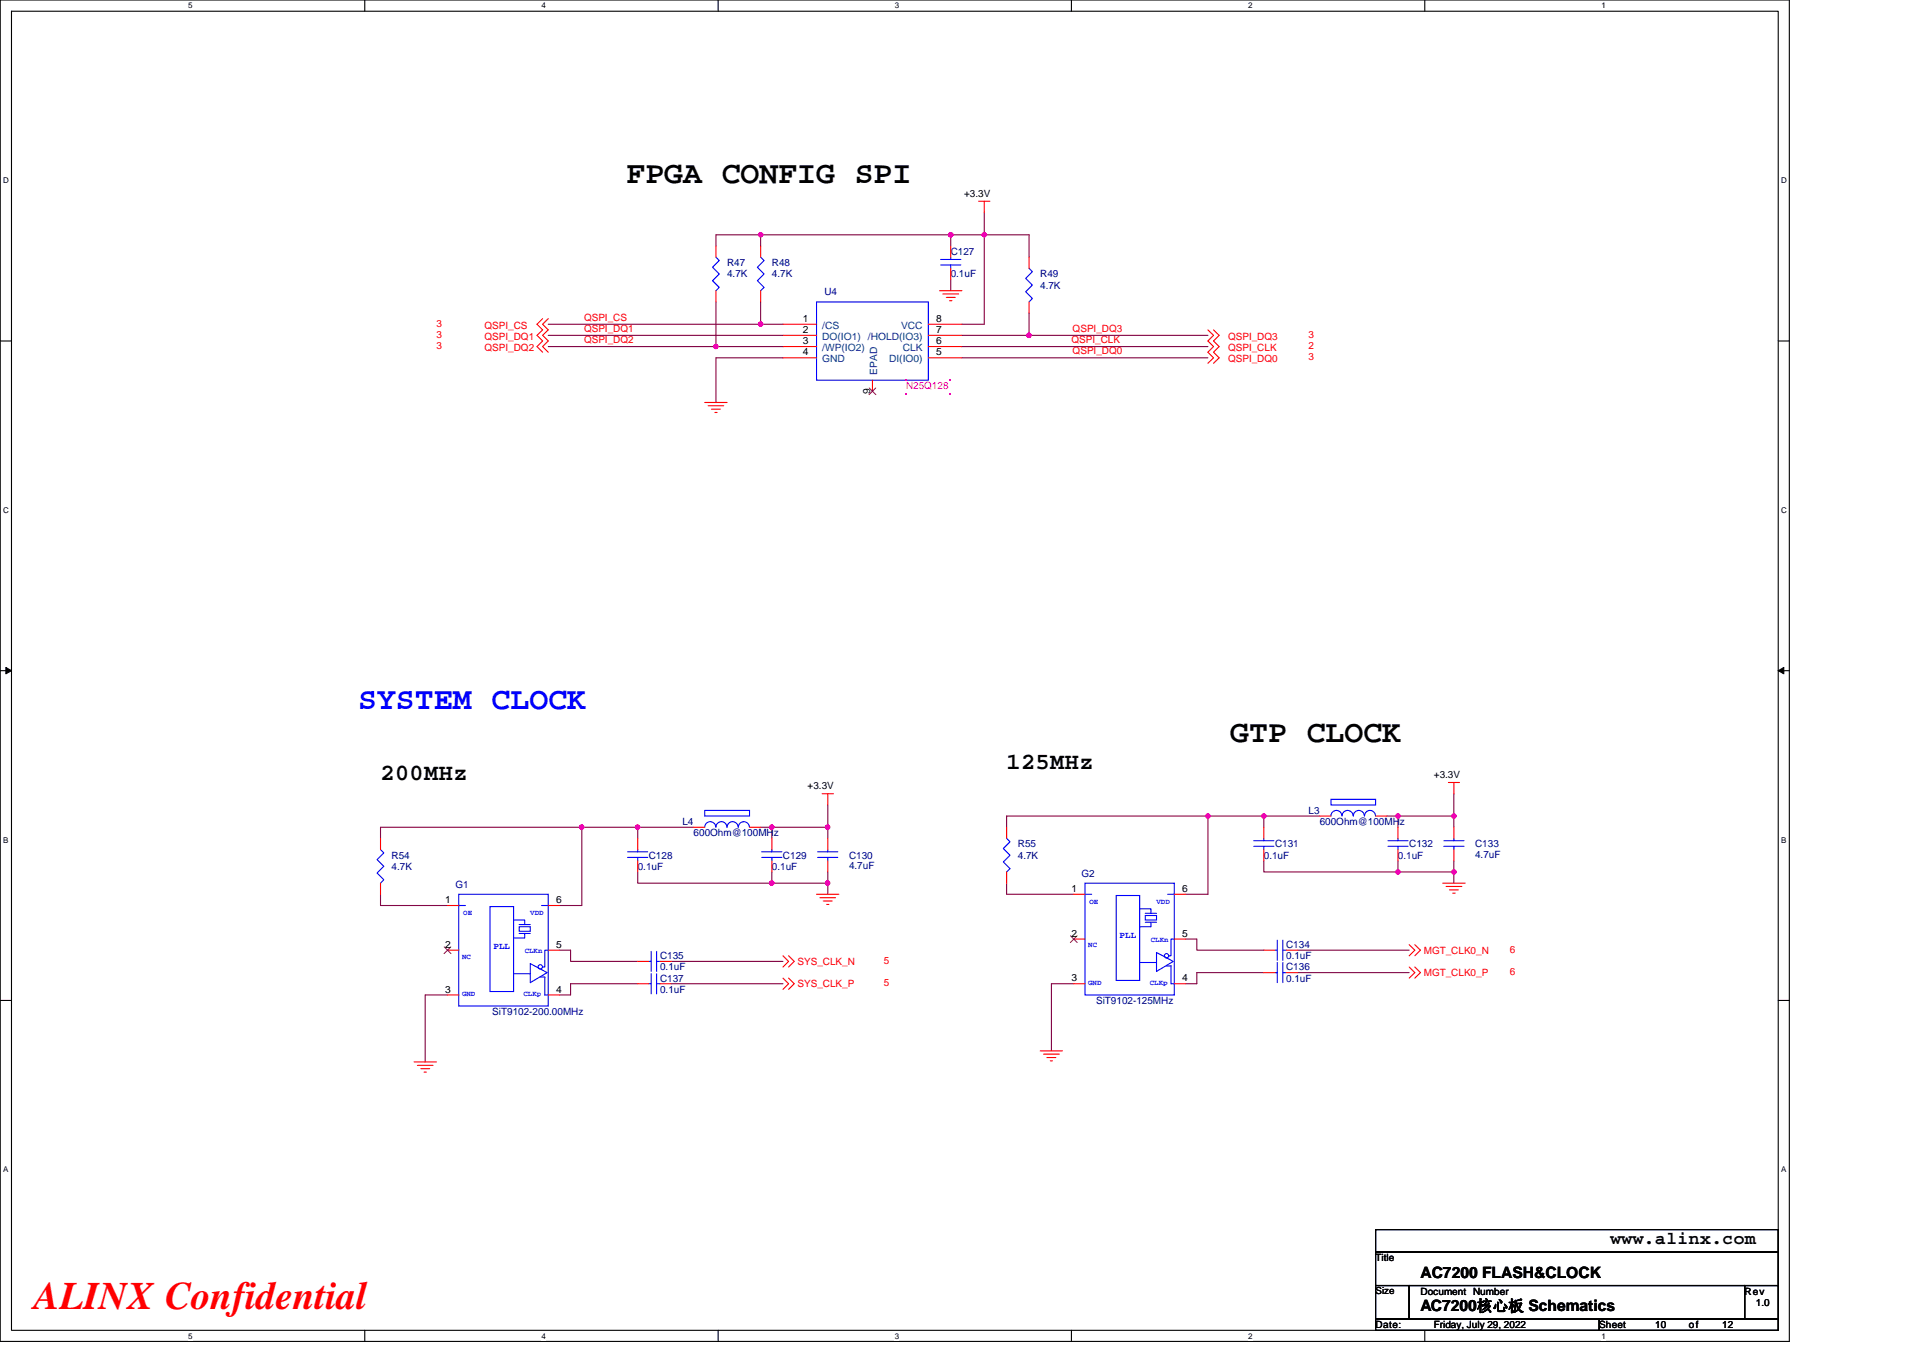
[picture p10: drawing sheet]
<svg xmlns="http://www.w3.org/2000/svg" width="297mm" height="210mm" viewBox="0 0 297 210" stroke-linecap="round" stroke-linejoin="round" font-family="sans-serif">
<path d="M0 0h276.4v207.3h-276.4zM1.8 1.7h272.9v203.8h-272.9z" fill="none" stroke="#000" stroke-width=".17"/>
<g fill="#fff">
<path d="M29.1 .2h.6v1.4h-.6z"/>
<path d="M29.1 205.7h.6v1.4h-.6z"/>
</g>
<path d="M56.3 0v1.7M56.3 205.5v1.8" fill="none" stroke="#000" stroke-width=".17"/>
<g fill="#fff">
<path d="M83.6 .2h.7v1.4h-.7z"/>
<path d="M83.6 205.7h.7v1.4h-.7z"/>
</g>
<path d="M110.9 0v1.7M110.9 205.5v1.8" fill="none" stroke="#000" stroke-width=".17"/>
<g fill="#fff">
<path d="M138.2 .2h.7v1.4h-.7z"/>
<path d="M138.2 205.7h.7v1.4h-.7z"/>
</g>
<path d="M165.5 0v1.7M165.5 205.5v1.8" fill="none" stroke="#000" stroke-width=".17"/>
<g fill="#fff">
<path d="M192.8 .2h.6v1.4h-.6z"/>
<path d="M192.8 205.7h.6v1.4h-.6z"/>
</g>
<path d="M220.1 0v1.7M220.1 205.5v1.8" fill="none" stroke="#000" stroke-width=".17"/>
<g fill="#fff">
<path d="M247.4 .2h.6v1.4h-.6z"/>
<path d="M247.4 205.7h.6v1.4h-.6z"/>
<path d="M.5 27.2h.8v1.4h-.8z"/>
<path d="M275.1 27.2h.9v1.4h-.9z"/>
<path d="M.5 78.1h.8v1.4h-.8z"/>
<path d="M275.1 78.1h.9v1.4h-.9z"/>
</g>
<path d="M0 52.7h1.8M274.7 52.7h1.7" fill="none" stroke="#000" stroke-width=".17"/>
<g fill="#fff">
<path d="M.5 129.1h.8v1.4h-.8z"/>
<path d="M275.1 129.1h.8v1.4h-.8z"/>
</g>
<path d="M0 103.6h1.8M274.7 103.6h1.7" fill="none" stroke="#000" stroke-width=".17"/>
<path d="M.9 103.1l.9 .5-.9 .5zM274.7 103.6l.8-.5v1z" fill="#000" stroke="#000" stroke-width=".15"/>
<g fill="#fff">
<path d="M.5 180h.8v1.4h-.8z"/>
<path d="M275.1 180h.8v1.4h-.8z"/>
</g>
<path d="M0 154.6h1.8M274.7 154.6h1.7M212.5 190h62.2v3.5h-62.2zM212.5 193.5h62.2v5.1h-62.2zM212.5 198.6h5.2v5.2h-5.2zM217.7 198.6h51.8v5.2h-51.8zM269.5 198.6h5.2v5.2h-5.2zM212.5 203.8h34.5v1.7h-34.5zM247 203.8h27.7v1.7h-27.7z" fill="none" stroke="#000" stroke-width=".17"/>
<g fill="none" stroke="#800040" stroke-width=".17">
<path d="M110.6 38v-1.7h6.9v1.7M117.5 36.3h29.4M146.9 36.3v1.7M146.9 36.3h5.1M152 36.3h7v3.4M152 36.3v13.8h-3.4M152 32.8v3.5M84.7 51.8h36.2M84.7 50.1h32.8M84.7 53.6h25.9M110.6 53.6h10.3M110.6 46.7v6.9"/>
<path d="M117.5 50.1h3.4M117.5 46.7v3.4M120.9 55.3h-10.3v6.9M146.9 43.2v1.7M148.6 55.3h38M148.6 53.6h38M148.6 51.8h10.4M159 51.8h27.6M159 48.4v3.4M58.8 138.2v1.7h10.3M89.9 127.8h-31.1v1.7M89.9 127.8v12.1h-3.5"/>
<path d="M89.9 127.8h8.6M98.5 127.8v1.7M98.5 127.8h8.6M98.5 134.7v1.8h20.7M117.5 127.8h1.7M119.2 127.8v1.7M119.2 136.5h8.7M119.2 134.7v1.8M119.2 127.8h8.7v1.7M127.9 124.4v3.4M127.9 134.7v1.8M127.9 136.5v1.7"/>
<path d="M155.5 136.5v1.7h10.4M186.6 126.1h8.6M186.6 126.1v12.1h-3.5M186.6 126.1h-31.1v1.7M195.2 126.1h8.7M195.2 133v1.7h20.7M195.2 126.1v1.7M214.2 126.1h1.7M215.9 133v1.7M215.9 126.1h8.7v1.7M215.9 126.1v1.7M224.6 134.7v1.8"/>
<path d="M224.6 122.6v3.5M224.6 133v1.7h-8.7M69.1 153.7h-3.4v10.4M86.4 146.8h1.7v1.7h10.4M98.5 152h-10.4v1.7h-1.7M103.7 152h17.2M103.7 148.5h17.2M165.9 152h-3.5v10.4M183.1 145.1h1.8v1.7h10.3M195.2 150.3h-10.3v1.7h-1.8M200.4 150.3h17.3M200.4 146.8h17.3"/>
</g>
<g fill="#f0f" stroke="#f0f" stroke-width=".17">
<circle cx="158.9" cy="51.8" r=".34"/>
<circle cx="110.6" cy="53.5" r=".33"/>
<circle cx="152" cy="36.3" r=".33"/>
<circle cx="146.9" cy="36.3" r=".33"/>
<circle cx="117.5" cy="50.1" r=".34"/>
<circle cx="117.5" cy="36.3" r=".33"/>
<circle cx="224.6" cy="126.1" r=".34"/>
<circle cx="224.6" cy="134.7" r=".34"/>
<circle cx="215.9" cy="134.7" r=".34"/>
<circle cx="195.2" cy="126.1" r=".34"/>
<circle cx="186.6" cy="126.1" r=".34"/>
<circle cx="215.9" cy="126.1" r=".34"/>
<circle cx="127.8" cy="127.8" r=".34"/>
<circle cx="127.8" cy="136.4" r=".34"/>
<circle cx="119.2" cy="136.4" r=".34"/>
<circle cx="98.5" cy="127.8" r=".34"/>
<circle cx="89.8" cy="127.8" r=".34"/>
<circle cx="119.2" cy="127.8" r=".34"/>
</g>
<g fill="none" stroke="#f00" stroke-width=".17">
<path d="M110.6 38v1.7M117.5 38v1.7M146.9 38v1.7M151.2 31.1h1.7M152 31.1v1.7M159 39.7v1.8M83.8 49.2l-.9 .9 .9 .9-.9 .8 .9 .9-.9 .9 .9 .8M84.7 49.2l-.9 .9 .9 .9-.9 .8 .9 .9-.9 .9 .9 .8M110.6 44.9v1.8M117.5 44.9v1.8M145.1 44.9h3.5M145.6 45.4h2.5"/>
<path d="M146.2 46h1.3M146.7 46.5h.3M146.9 41.5v1.7M159 46.7v1.7M186.6 51l.8 .8-.8 .9 .8 .9-.8 .8 .8 .9-.8 .8M187.4 51l.9 .8-.9 .9 .9 .9-.9 .8 .9 .9-.9 .8M108.9 62.2h3.4M109.4 62.7h2.4M109.9 63.2h1.4M110.4 63.7h.4M126.1 138.2h3.5M126.7 138.7h2.4"/>
<path d="M127 122.6h1.7M127.2 139.2h1.3M127.7 139.7h.3M127.9 122.6v1.8M155.5 127.8v1.7M155.5 134.7v1.8M222.9 136.5h3.4M223.4 137h2.4M223.7 120.9h1.7M223.9 137.5h1.4M224.4 138h.4M224.6 120.9v1.7"/>
<path d="M98.5 148.5h1.7M98.5 152h1.7M102 148.5h1.7M102 152h1.7M120.9 147.7l.9 .8-.9 .9M120.9 151.1l.9 .9-.9 .9M121.8 147.7l.9 .8-.9 .9M121.8 151.1l.9 .9-.9 .9M195.2 146.8h1.8M195.2 150.3h1.8M198.7 146.8h1.7M198.7 150.3h1.7"/>
<path d="M217.7 149.4l.8 .9-.8 .8M217.7 146l.8 .8-.8 .9M218.5 149.4l.9 .9-.9 .8M218.5 146l.9 .8-.9 .9M64 164.1h3.4M64.5 164.6h2.4M65 165.1h1.4M65.5 165.7h.3M160.7 162.4h3.4M161.2 162.9h2.4M161.7 163.4h1.4M162.2 163.9h.4"/>
</g>
<g fill="none" stroke="#00f" stroke-width=".17">
<path d="M110.6 39.7l.5 .6-1 1 1 1-1 1.1 1 1-.5 .5M117.5 39.7l.5 .6-1 1 1 1-1 1.1 1 1-.5 .5M146.9 39.7v.4M126.1 46.7h17.3v12h-17.3zM145.3 40.9h3.1M145.3 40.1h3.1M146.9 40.9v.6M159 41.5l.5 .5-1.1 1 1.1 1-1.1 1.1 1.1 1-.5 .6M155.5 129.5l.5 .6-1 1 1 1-1 1.1 1 1-.5 .5M100.2 148.5h.4M100.2 152h.4M100.6 147v3.1"/>
<path d="M100.6 150.5v3.1M101.4 147v3.1M101.4 148.5h.6M101.4 150.5v3.1M101.4 152h.6M197 146.8h.3M197 150.3h.3M197.3 145.3v3.1M197.3 148.7v3.1M198.2 145.3v3.1M198.2 148.7v3.1M198.2 146.8h.5"/>
<path d="M198.2 150.3h.5"/>
</g>
<g fill="#f0f">
<path d="M139.9 58.7h.1v.1h-.1z"/>
<path d="M146.6 58.7h.2v.1h-.2z"/>
<path d="M146.6 60.7h.2v.2h-.2z"/>
<path d="M139.9 60.7h.1v.2h-.1z"/>
</g>
<g fill="none" stroke="#f00" stroke-width=".17">
<path d="M120.9 50.1h5.2M120.9 51.8h5.2M120.9 53.6h5.2M120.9 55.3h5.2M134.8 58.7v1.8M143.4 55.3h5.2M143.4 53.6h5.2M143.4 51.8h5.2M143.4 50.1h5.2M58.8 129.5v1.8M58.8 136.5v1.7M69.1 139.9h1.8"/>
<path d="M84.7 139.9h1.7M98.5 129.5v1.8M98.5 133v1.7M107.1 127.8h1.8M115.8 127.8h1.7M119.2 129.5v1.8M119.2 133v1.7M127.9 129.5v1.8M127.9 133v1.7M165.9 138.2h1.7M181.4 138.2h1.7M195.2 127.8v1.7"/>
<path d="M195.2 131.3v1.7M203.9 126.1h1.7M212.5 126.1h1.7M215.9 127.8v1.7M215.9 131.3v1.7M224.6 127.8v1.7M224.6 131.3v1.7M69.1 146.8h1.8M69.1 153.7h1.8M84.7 153.7h1.7M84.7 146.8h1.7M165.9 145.1h1.7"/>
<path d="M165.9 152h1.7M181.4 152h1.7M181.4 145.1h1.7"/>
</g>
<path d="M134.3 59.9l1 1.1M135.3 59.9l-1.1 1.1M68.6 146.3l1.1 1M69.6 146.3l-1 1M165.4 144.6l1 1M166.4 144.6l-1.1 1" fill="none" stroke="#804000" stroke-width=".15"/>
<g fill="none" stroke="#00f" stroke-width=".17">
<path d="M58.8 131.3l.5 .5-1.1 1 1.1 1.1-1.1 1 1.1 1-.5 .6M70.9 138.2h13.8v17.2h-13.8zM70.9 139.9h1M83.6 139.9h1.1M96.9 132.5h3.2M96.9 131.6h3.2M98.5 131.3v.3M98.5 132.5v.5M108.9 125.2h6.9v.9h-6.9zM110.6 127.8a.86 .86 0 0 0-.9-.8 .86 .86 0 0 0-.8 .8M115.8 127.8a.87 .87 0 0 0-.9-.8 .87 .87 0 0 0-.9 .8 .87 .87 0 0 0-.8-.8 .87 .87 0 0 0-.9 .8 .85 .85 0 0 0-.9-.8 .85 .85 0 0 0-.8 .8M117.7 132.5h3.1"/>
<path d="M117.7 131.6h3.1M119.2 131.3v.3M119.2 132.5v.5M126.3 132.5h3.1M126.3 131.6h3.1M127.9 131.3v.3M127.9 132.5v.5M167.6 136.5h13.8v17.2h-13.8zM167.6 138.2h1M172.4 138.4h3.6v13.1h-3.6zM180.4 138.2h1M193.7 130.8h3.1"/>
<path d="M193.7 129.9h3.1M195.2 129.5v.4M195.2 130.8v.5M205.6 123.5h6.9v.9h-6.9zM212.5 126.1a.86 .86 0 0 0-.9-.9 .86 .86 0 0 0-.8 .9 .87 .87 0 0 0-.9-.9 .87 .87 0 0 0-.9 .9 .87 .87 0 0 0-.9-.9 .87 .87 0 0 0-.8 .9 .85 .85 0 0 0-.9-.9 .85 .85 0 0 0-.8 .9M214.4 130.8h3.1M214.4 129.9h3.1M215.9 129.5v.4M215.9 130.8v.5M223 130.8h3.1M223 129.9h3.1M224.6 129.5v.4"/>
<path d="M224.6 130.8v.5M75.7 140.1h3.6v13.1h-3.6zM79.3 142.2h1.7v.7M79.3 150.5h2.6M80.2 143.2h1.7v.7h-1.7zM80.2 142.9h1.7M80.2 144.2h1.7M81 144.2v.7h-1.7M81.9 148.9l2.6 1.4-2.6 1.5zM83.5 151h.7v2.7h.5M84.7 146.8h-.5v2.6h-.4M176 148.7h2.6"/>
<path d="M176 140.4h1.8v.7M176.9 141.5h1.7v.7h-1.7zM176.9 141.1h1.7M176.9 142.5h1.7M177.8 142.5v.7h-1.8M178.6 147.2l2.6 1.3-2.6 1.6zM180.2 149.2h.7v2.8h.5M181.4 145.1h-.5v2.6h-.4"/>
<circle cx="83.5" cy="149.4" r=".34"/>
<circle cx="180.2" cy="147.7" r=".34"/>
</g>
<g fill="#f0f" stroke="#f0f" stroke-width=".17">
<circle cx="158.9" cy="51.8" r=".34"/>
<circle cx="110.6" cy="53.5" r=".33"/>
<circle cx="152" cy="36.3" r=".33"/>
<circle cx="146.9" cy="36.3" r=".33"/>
<circle cx="117.5" cy="50.1" r=".34"/>
<circle cx="117.5" cy="36.3" r=".33"/>
<circle cx="224.6" cy="126.1" r=".34"/>
<circle cx="224.6" cy="134.7" r=".34"/>
<circle cx="215.9" cy="134.7" r=".34"/>
<circle cx="195.2" cy="126.1" r=".34"/>
<circle cx="186.6" cy="126.1" r=".34"/>
<circle cx="215.9" cy="126.1" r=".34"/>
<circle cx="127.8" cy="127.8" r=".34"/>
<circle cx="127.8" cy="136.4" r=".34"/>
<circle cx="119.2" cy="136.4" r=".34"/>
<circle cx="98.5" cy="127.8" r=".34"/>
<circle cx="89.8" cy="127.8" r=".34"/>
<circle cx="119.2" cy="127.8" r=".34"/>
</g>
<text font-size="6" fill="#f00" x="5.2" y="202.3">ALINX Confidential</text>
<g font-size="4.9">
<text x="96.8" y="28.3">FPGA CONFIG SPI</text>
<text x="190" y="114.7">GTP CLOCK</text>
</g>
<text font-size="4.9" fill="#00f" x="55.3" y="109.5">SYSTEM CLOCK</text>
<g font-size="3.6">
<text x="155.5" y="118.8">125MHz</text>
<text x="58.8" y="120.5">200MHz</text>
</g>
<text font-size="2.8" x="248.8" y="192.3">www.alinx.com</text>
<g font-size="2.4">
<text x="219.4" y="197.4">AC7200 FLASH&amp;CLOCK</text>
<text x="219.4" y="202.6">AC7200核心板 Schematics</text>
</g>
<g font-size="1.5">
<text x="148.9" y="30.4">+3.3V</text>
<text x="124" y="49.7">1</text>
<text x="124" y="51.5">2</text>
<text x="124" y="53.2">3</text>
<text x="144.6" y="51.5">7</text>
<text x="144.6" y="49.7">8</text>
<text x="144.6" y="53.2">6</text>
<text x="124" y="54.9">4</text>
<text x="144.6" y="54.9">5</text>
<text x="134.4" y="60.8" transform="rotate(-90 134.4 60.8)">9</text>
<text x="124.8" y="122">+3.3V</text>
<text x="221.5" y="120.2">+3.3V</text>
<text x="165.5" y="137.8">1</text>
<text x="182.6" y="137.8">6</text>
<text x="68.8" y="139.6">1</text>
<text x="85.9" y="139.6">6</text>
<text x="68.8" y="146.5">2</text>
<text x="85.9" y="146.5">5</text>
<text x="165.5" y="144.7">2</text>
<text x="182.6" y="144.7">5</text>
<text x="68.8" y="153.4">3</text>
<text x="85.9" y="153.4">4</text>
<text x="165.5" y="151.6">3</text>
<text x="182.6" y="151.6">4</text>
<text x="212.5" y="194.9">Title</text>
<text x="212.5" y="200">Size</text>
<text x="219.4" y="200">Document Number</text>
<text x="269.5" y="200">Rev</text>
<text x="271.2" y="201.8">1.0</text>
<text x="212.5" y="205.2">Date:</text>
<text x="221.5" y="205.2">Friday, July 29, 2022</text>
<text x="247" y="205.2">Sheet</text>
<text x="255.7" y="205.2">10</text>
<text x="260.9" y="205.2">of</text>
<text x="266" y="205.2">12</text>
</g>
<g font-size="1.5" fill="#000080">
<text x="112.3" y="41.1">R47</text>
<text x="119.2" y="41.1">R48</text>
<text x="146.9" y="39.4">C127</text>
<text x="112.3" y="42.9">4.7K</text>
<text x="119.2" y="42.9">4.7K</text>
<text x="127.3" y="45.6">U4</text>
<text x="146.9" y="42.9">0.1uF</text>
<text x="160.7" y="42.9">R49</text>
<text x="160.7" y="44.6">4.7K</text>
<text x="202.1" y="125.8">L3</text>
<text x="105.4" y="127.5">L4</text>
<text x="107.1" y="129.2">600Ohm@100MHz</text>
<text x="157.2" y="130.9">R55</text>
<text x="197" y="130.9">C131</text>
<text x="203.9" y="127.5">600Ohm@100MHz</text>
<text x="217.7" y="130.9">C132</text>
<text x="227.9" y="130.9">C133</text>
<text x="60.5" y="132.7">R54</text>
<text x="60.5" y="134.4">4.7K</text>
<text x="70.4" y="137.2">G1</text>
<text x="98.5" y="134.4">0.1uF</text>
<text x="100.2" y="132.7">C128</text>
<text x="119.2" y="134.4">0.1uF</text>
<text x="120.9" y="132.7">C129</text>
<text x="131.1" y="132.7">C130</text>
<text x="131.1" y="134.2">4.7uF</text>
<text x="157.2" y="132.7">4.7K</text>
<text x="167.1" y="135.4">G2</text>
<text x="195.2" y="132.7">0.1uF</text>
<text x="215.9" y="132.7">0.1uF</text>
<text x="227.9" y="132.5">4.7uF</text>
<text x="102" y="148.2">C135</text>
<text x="102" y="149.9">0.1uF</text>
<text x="198.7" y="146.5">C134</text>
<text x="198.7" y="148.2">0.1uF</text>
<text x="198.7" y="149.9">C136</text>
<text x="102" y="151.7">C137</text>
<text x="102" y="153.4">0.1uF</text>
<text x="169.3" y="155.1">SiT9102-125MHz</text>
<text x="198.7" y="151.7">0.1uF</text>
<text x="76" y="156.8">SiT9102-200.00MHz</text>
</g>
<g font-size="1.5" fill="#f00">
<text x="67.4" y="50.5">3</text>
<text x="67.4" y="52.2">3</text>
<text x="67.4" y="53.9">3</text>
<text x="74.8" y="50.8">QSPI_CS</text>
<text x="74.8" y="52.5">QSPI_DQ1</text>
<text x="90.2" y="51.3">QSPI_DQ1</text>
<text x="90.2" y="49.6">QSPI_CS</text>
<text x="90.2" y="53">QSPI_DQ2</text>
<text x="165.5" y="53">QSPI_CLK</text>
<text x="165.7" y="51.3">QSPI_DQ3</text>
<text x="189.7" y="52.5">QSPI_DQ3</text>
<text x="202.1" y="53.9">2</text>
<text x="202.1" y="52.2">3</text>
<text x="74.8" y="54.3">QSPI_DQ2</text>
<text x="165.7" y="54.7">QSPI_DQ0</text>
<text x="189.7" y="54.3">QSPI_CLK</text>
<text x="189.7" y="56">QSPI_DQ0</text>
<text x="202.1" y="55.6">3</text>
<text x="123.2" y="149.1">SYS_CLK_N</text>
<text x="136.5" y="148.9">5</text>
<text x="219.9" y="147.4">MGT_CLK0_N</text>
<text x="233.2" y="147.2">6</text>
<text x="123.2" y="152.5">SYS_CLK_P</text>
<text x="136.5" y="152.4">5</text>
<text x="219.9" y="150.8">MGT_CLK0_P</text>
<text x="233.2" y="150.6">6</text>
</g>
<g font-size="1.5" fill="#004080">
<text x="127" y="50.8">/CS</text>
<text x="127" y="52.5">DO(IO1)</text>
<text x="134.1" y="52.5">/HOLD(IO3)</text>
<text x="139.2" y="50.8">VCC</text>
<text x="127" y="54.3">/WP(IO2)</text>
<text x="127" y="56">GND</text>
<text x="135.5" y="57.9" transform="rotate(-90 135.5 57.9)">EPAD</text>
<text x="137.3" y="56">DI(IO0)</text>
<text x="139.4" y="54.3">CLK</text>
</g>
<text font-size="1.5" fill="#f0f" x="140" y="60.1">N25Q128</text>
<g font-size="1.4" fill="#00f">
<text x="76.2" y="146.6">PLL</text>
<text x="172.9" y="144.9">PLL</text>
</g>
<g font-size="1.2">
<text x="29.1" y="1.3">5</text>
<text x="83.6" y="1.3">4</text>
<text x="138.2" y="1.3">3</text>
<text x="192.8" y="1.3">2</text>
<text x="247.4" y="1.3">1</text>
<text x=".5" y="28.3">D</text>
<text x="275.1" y="28.3">D</text>
<text x=".5" y="79.2">C</text>
<text x="275.1" y="79.2">C</text>
<text x=".5" y="130.2">B</text>
<text x="275.1" y="130.2">B</text>
<text x=".5" y="181.1">A</text>
<text x="275.1" y="181.1">A</text>
<text x="29.1" y="206.8">5</text>
<text x="83.6" y="206.8">4</text>
<text x="138.2" y="206.8">3</text>
<text x="192.8" y="206.8">2</text>
<text x="247.4" y="206.8">1</text>
</g>
<g font-size="1.1" fill="#00f">
<text x="71.6" y="141.4">OE</text>
<text x="81.9" y="141.4">VDD</text>
<text x="168.3" y="139.6">OE</text>
<text x="178.6" y="139.6">VDD</text>
<text x="71.4" y="148.1">NC</text>
<text x="81" y="147.2">CLKn</text>
<text x="168.1" y="146.4">NC</text>
<text x="177.8" y="145.5">CLKn</text>
<text x="71.4" y="154">GND</text>
<text x="80.9" y="154">CLKp</text>
<text x="168.1" y="152.3">GND</text>
<text x="177.6" y="152.3">CLKp</text>
</g>
</svg>
